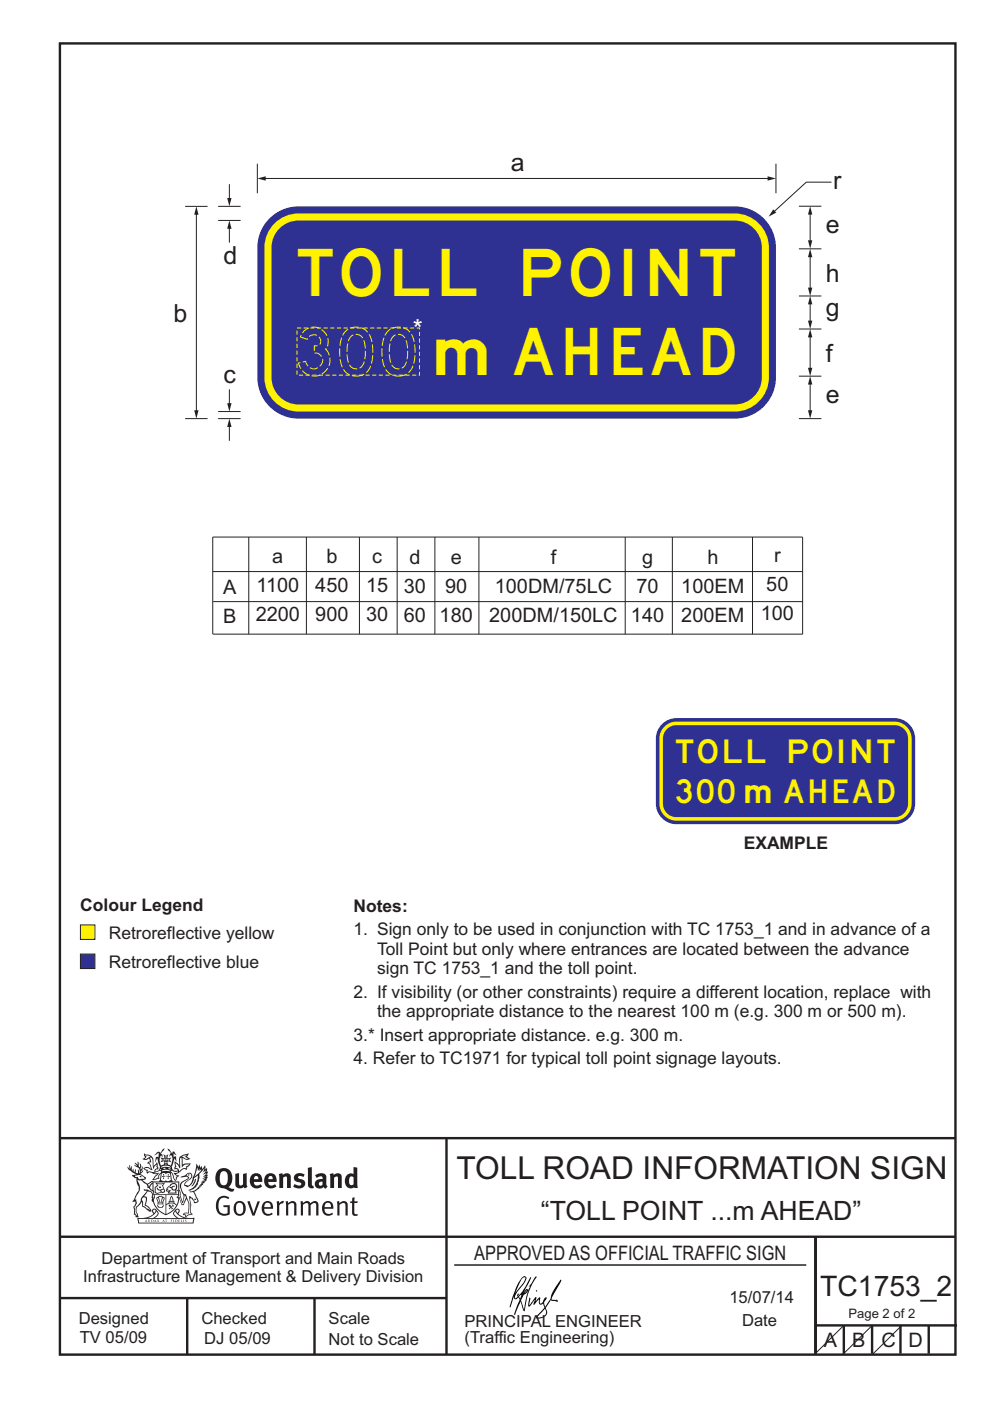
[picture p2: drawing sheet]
<svg xmlns="http://www.w3.org/2000/svg" width="210mm" height="297mm" viewBox="0 0 210 297" stroke-linecap="round" stroke-linejoin="round" font-family="sans-serif">
<path d="M57.1 46.3a8.7 8.7 0 0 1 6.2-2.5h92.6a8.8 8.8 0 0 1 8.7 8.7v27.5a8.8 8.8 0 0 1-8.7 8.8h-92.6a8.8 8.8 0 0 1-8.7-8.8v-27.5a8.7 8.7 0 0 1 2.5-6.2z" fill-rule="evenodd" fill="#2e3092"/>
<path d="M57.9 47.7a7.2 7.2 0 0 1 5.4-2.4h92.6a7.2 7.2 0 0 1 7.2 7.2v27.5a7.2 7.2 0 0 1-7.2 7.3h-92.6a7.2 7.2 0 0 1-7.2-7.3v-27.5a7.2 7.2 0 0 1 1.8-4.8z" fill-rule="evenodd" fill="#fff200"/>
<path d="M191.3 281l-6.3 6.2" fill="none" stroke="#231f20" stroke-width=".21"/>
<g fill="#231f20">
<path d="M47 248.5a2.55 2.55 0 0 0 0 2.7l.3 .1a.81 .81 0 0 0 1-.9v-.6a1.04 1.04 0 0 0-1.1-1.5zM46.3 248.1a1.82 1.82 0 0 1 2.1-.2 1.82 1.82 0 0 1 .9 1.9 2.29 2.29 0 0 1-.8 1.9l.7 .3h.5l-.2 .6a2.87 2.87 0 0 1-2-.7 2.12 2.12 0 0 1-1.7-3.1z" fill-rule="evenodd"/>
<path d="M49.9 248.9l.8-.2v2a.46 .46 0 0 0 .2 .6 .46 .46 0 0 0 .7-.2v-2.2l.7-.2v2.4l.2 .5-.6 .4-.2-.3a1.02 1.02 0 0 1-1.2 .2 1.02 1.02 0 0 1-.6-1.1z" fill-rule="evenodd"/>
<path d="M54 249.5l-.1 .5h.9a.49 .49 0 0 0-.2-.6 .49 .49 0 0 0-.6 .1zM53.4 249.2a1.34 1.34 0 0 1 1.6-.3 1.34 1.34 0 0 1 .6 1.5v.2h-1.7a.77 .77 0 0 0 .5 .8 .77 .77 0 0 0 .9-.3l.3 .4a1.59 1.59 0 0 1-2.1 .2 1.59 1.59 0 0 1-.4-2z" fill-rule="evenodd"/>
<path d="M57 249.5l-.1 .5h.9a.49 .49 0 0 0-.2-.6 .49 .49 0 0 0-.6 .1zM56.4 249.2a1.34 1.34 0 0 1 1.6-.3 1.34 1.34 0 0 1 .7 1.5v.2h-1.8a.77 .77 0 0 0 .5 .8 .77 .77 0 0 0 .9-.3l.3 .4a1.59 1.59 0 0 1-2 .2 1.59 1.59 0 0 1-.5-2z" fill-rule="evenodd"/>
<path d="M59.1 248.9l.8-.2 .1 .4a.95 .95 0 0 1 1-.3 .95 .95 0 0 1 .7 .8v2.3h-.8v-2.3a.46 .46 0 0 0-.8 .1v2.2h-.9z" fill-rule="evenodd"/>
<path d="M62.5 249.1a1.75 1.75 0 0 1 2.1-.1l-.2 .5-.6-.2a.43 .43 0 0 0-.6 .3l.4 .3a1.04 1.04 0 0 1 1.2 1.2 1.04 1.04 0 0 1-1.4 .9l-1.2-.4 .3-.6 1 .4 .4-.4a.88 .88 0 0 0-1-.5l-.4-.2-.1-.4z" fill-rule="evenodd"/>
<path d="M65.3 247.6l.8-.2 .1 3.8 .2 .2 .2 .5a.88 .88 0 0 1-1-.1 .88 .88 0 0 1-.3-1z" fill-rule="evenodd"/>
<path d="M67.8 250.6a.43 .43 0 0 0-.1 .7 .43 .43 0 0 0 .7-.1v-.7zM66.8 249.2a1.7 1.7 0 0 1 2.4 .1v1.8l.3 .4-.4 .5-.5-.3a1.03 1.03 0 0 1-1.7-.2 1.03 1.03 0 0 1 .8-1.5h.7v-.4a.8 .8 0 0 0-1.2 .1z" fill-rule="evenodd"/>
<path d="M69.9 248.9l.8-.2 .1 .4a.95 .95 0 0 1 1-.3 .95 .95 0 0 1 .7 .8v2.3h-.8v-2.3a.46 .46 0 0 0-.8 .1v2.2h-.8z" fill-rule="evenodd"/>
<path d="M74.3 249.5a1.48 1.48 0 0 0 0 1.7l.4 .1 .3-.2v-1.5l-.3-.2zM75 247.4l.8 .2 .1 4.3h-.7l-.1-.2a1.26 1.26 0 0 1-1.4 0 1.26 1.26 0 0 1-.6-1.3 1.29 1.29 0 0 1 .5-1.3 1.29 1.29 0 0 1 1.4-.2z" fill-rule="evenodd"/>
<path d="M46.4 253.9a1.72 1.72 0 0 1 2.2 0l-.2 .3a1.24 1.24 0 0 0-1.4-.1 1.24 1.24 0 0 0-.7 1.3 1.49 1.49 0 0 0 1.3 2l.7-.2v-1.3h-.9l-.1-.4h1.4v2a1.93 1.93 0 0 1-2.2-.1 1.93 1.93 0 0 1-.7-2.2l.2-.7z" fill-rule="evenodd"/>
<path d="M50.3 255.2a1.65 1.65 0 0 0 .3 2.2 .99 .99 0 0 0 1-1.5 .78 .78 0 0 0-.4-.8 .78 .78 0 0 0-.9 .1zM50 254.9a1.33 1.33 0 0 1 1.6-.1 1.33 1.33 0 0 1 .5 1.5 1.31 1.31 0 0 1-1.3 1.5 1.31 1.31 0 0 1-1.3-1.6l.1-.5z" fill-rule="evenodd"/>
<path d="M52.5 254.7l.4-.1 .9 2.6 .8-2.5h.5l-1.1 3h-.5z" fill-rule="evenodd"/>
<path d="M56.2 255.2l-.2 .7h1.4a.7 .7 0 0 0-.3-.8 .7 .7 0 0 0-.9 .1zM55.9 255a1.22 1.22 0 0 1 1.5-.2 1.22 1.22 0 0 1 .5 1.5h-1.9a.93 .93 0 0 0 .5 1 .93 .93 0 0 0 1.2-.2l.1 .3a1.43 1.43 0 0 1-1.7 .1 1.43 1.43 0 0 1-.6-1.7z" fill-rule="evenodd"/>
<path d="M58.7 254.8l.4-.2 .1 .5 .4-.3 .6-.2-.2 .6a.66 .66 0 0 0-.8 .6v1.9h-.4z" fill-rule="evenodd"/>
<path d="M60.6 254.8l.4-.2 .1 .5a.94 .94 0 0 1 1-.4 .94 .94 0 0 1 .8 .7v2.3h-.5l-.1-2.5a.81 .81 0 0 0-1.2 .3v2.2h-.4z" fill-rule="evenodd"/>
<path d="M63.7 254.7l.5-.1 .1 .5 .4-.3a.78 .78 0 0 1 1.1 .3 .9 .9 0 0 1 1-.5 .9 .9 0 0 1 .7 .8v2.3h-.4l-.1-2.5a.67 .67 0 0 0-1.1 .3v2.2h-.5v-2.4l-.4-.2-.7 .4v2.2h-.5z" fill-rule="evenodd"/>
<path d="M69 255.2l-.2 .7h1.4a.7 .7 0 0 0-.3-.8 .7 .7 0 0 0-.9 .1zM68.7 255a1.22 1.22 0 0 1 1.5-.2 1.22 1.22 0 0 1 .5 1.5h-1.9a.93 .93 0 0 0 .5 1 .93 .93 0 0 0 1.2-.2l.1 .3a1.44 1.44 0 0 1-1.7 .1 1.44 1.44 0 0 1-.6-1.7z" fill-rule="evenodd"/>
<path d="M71.4 254.8l.5-.2 .1 .5a.94 .94 0 0 1 1-.4 .94 .94 0 0 1 .7 .7v2.3h-.4l-.1-2.5a.81 .81 0 0 0-1.2 .3v2.2h-.5z" fill-rule="evenodd"/>
<path d="M74.7 254l.5-.2v.9h.7l-.1 .4h-.7l.1 2.2 .1 .1h.5l.1 .3a.75 .75 0 0 1-1.2-.6v-2h-.4v-.4h.4z" fill-rule="evenodd"/>
<path d="M30.8 244.9l1.1 .3-.9 .5h-.4l.5-.5zM31.8 245.5l.2-.1a2.44 2.44 0 0 1 .4 2l.1 .4 .7-1-.1 .6 .3 .3a.57 .57 0 0 0-.6 .8l-1-.2-.5 .2 .1-.5-.7-.2 .6-.2 1 .5 .1-.1-.6-1.3-.2-.1 .5-.1zM30.7 244.5l-.2 .4 .3 .4-.6 .4a1.04 1.04 0 0 0 1.4-.1l.2 .7h-.4l-.2 .4a.94 .94 0 0 1 .9 1.1l-.2-.1a1.16 1.16 0 0 0-1.5-.1l.3 .4 .4 .2 .1 .5 .2 .2v-.2a.94 .94 0 0 1 1.1 .2h.9l-1.2 1.2a1.13 1.13 0 0 0 1.2-.2l.4-.1-.1-.4 .5-.7a.83 .83 0 0 0-.6 1.1l-.3-.1-.7 .3 1.1-1.4-.5 .2-.5-.1 1.3-.5-.2-.2-.8 .4v-.3l.2-.2 .3 .1 .1-.3-.2-.4v-.6l-.2-.3-.6 .9v-.7a1.42 1.42 0 0 0-1.7-1.8z" fill-rule="evenodd"/>
<path d="M38.5 245.3l.5-.3 .7-.1-.6 .3 .8 .5h-.3zM38.3 245.5h.2l.1 2a1.69 1.69 0 0 1 1.5-.7l-.7 .5 .1 .5a1.1 1.1 0 0 0-1.5 .6l-.1-.5-.2-.2h-.5l.2-.4-.2-.7a1.42 1.42 0 0 1 .8 1.1l.2-.1zM37.1 246.2l.1 1-.2 .3v.5l.6-.1 .1 .2a.96 .96 0 0 1-1.1-.1l-.1 .1a1.06 1.06 0 0 0 1.3 .2v.1a.72 .72 0 0 1-1 .2l.3 .5 .6 .3-.4 .1-.1 .7-.3-.4-.3-1.1-.4-.4 .4 .9a1.54 1.54 0 0 0 .6 1.2l.2-.3a.58 .58 0 0 1 .5-.7l.1-.2h-.3l-.4-.3 .9-.5a.93 .93 0 0 1 1.1-.5l.1 .2 .2-.1 .1-.5a.99 .99 0 0 0 .7-.9l-1.3 .1-.4 .3v-1.5l.9 .4 .8-.3h-.3l-.5-.4 .4-.7-.7 .2a1.46 1.46 0 0 0-1.3 2.1v.4l-.2-.4z" fill-rule="evenodd"/>
<path d="M35.6 248.9l.2 .1-.1 .4h.3l-.3 .1v.5l-.1-.6h-.3l.3-.1z" fill-rule="evenodd"/>
<path d="M34.6 248.9l.2 .1-.1 .3 .4 .1h-.4v.6l-.1-.5-.3-.1h.3z" fill-rule="evenodd"/>
<path d="M34.3 248.8a.57 .57 0 0 1 .9 .2 .57 .57 0 0 1 .9-.2l.2 1.4-.2 .1a.57 .57 0 0 1-.9-.1 .69 .69 0 0 1-1.1 0zM34.2 248.1l-.3 2.1-.2 .4h2.9l-.1-.4-.3-2.1h-.2v.3l-.8-.1-.9 .1 .1-.3z" fill-rule="evenodd"/>
<path d="M34.2 252.4a.3 .3 0 0 0 .6 0 .3 .3 0 0 0-.6 0zM33.3 251l.3 .3-.3 .3a.79 .79 0 0 0 0 1.3l.8-.2-.1-.3a.55 .55 0 0 1-.7-.6h.1l.1 .3 .4 .1 .8-.2-.4-.7 .4-.3-.7 .1zM33 250.7l1.1 .2 .9-.2-.4 .7 .4 1.1a.56 .56 0 0 1-.8 .3l-.2 .1a.73 .73 0 0 1-.9 .1 .73 .73 0 0 1-.3-.9v-.4l.5-.4z" fill-rule="evenodd"/>
<path d="M35.6 251.9l.7-.5a.58 .58 0 0 1 1-.1 .58 .58 0 0 1-.5 .9l-.2-.3a.43 .43 0 0 1 .6-.3v-.1a.57 .57 0 0 0-.8 .2l-.2-.1-.3 .2 .4 .1a.55 .55 0 0 0 .9 .5v.5h-1.3l.3-.4-.1-.2-.6 .1 .2-.2-.2-.1zM35.4 251.8l-.1 .2a.39 .39 0 0 0 .2 .7l.3-.1-.2 .5h1.9l-.1-.8a.86 .86 0 0 0-.1-1.4 .86 .86 0 0 0-1.3 .4z" fill-rule="evenodd"/>
<path d="M36 254.8h.8v.2h-.8zM36.4 253.8l.2 .8h-.4zM36.4 253.5l-.3 .5-.1 .6h-.2v.4l-.7 .4 .1 .2a1.48 1.48 0 0 1 2.2 .1l.2-.1-.6-.5v-.5h-.2l-.1-.6z" fill-rule="evenodd"/>
<path d="M35.8 255.4l.3 .1 .2 .3 .3-.2-.2-.2a.38 .38 0 0 1 .4 .5l-.1-.2-.3 .3 .3 .2-.3 .2-.1-.3-.4 .3-.1-.2 .4-.3-.2-.1-.1 .1z" fill-rule="evenodd"/>
<path d="M34.5 254h.2v.2l-.3 .6h-.1zM33.6 255.3h.9v.2a.55 .55 0 0 1-.8 .4v-.2h-.2zM33.4 254h.2l.2 .8h-.2zM33.6 255h.8l.1 .1-.8 .1zM33.8 253.7h.5l-.2 1.1h-.2zM33.3 253.8l-.1 .3 .3 1.2a.48 .48 0 0 0-.1 .5 .48 .48 0 0 0 .4 .3l.6-.1a.49 .49 0 0 0 .2-.7l.3-1.2-.1-.3a1.42 1.42 0 0 0-1.5 0z" fill-rule="evenodd"/>
<path d="M33.6 251.6h.5l.1 .3h-.4z" fill-rule="evenodd"/>
<path d="M41.3 250.1l.3-.2-.2 .9-.6 .7h-.2l.5-.7z" fill-rule="evenodd"/>
<path d="M39.7 249l.3-.2 .5 .2a.88 .88 0 0 1-.6 1.1 1.22 1.22 0 0 0-.8 1.3l.5 .2a.72 .72 0 0 0 .9-.4l.5-.8 .2-.6 .8-.6v.3a2.85 2.85 0 0 1-2 2.8l.1 .1a2.13 2.13 0 0 0 1.9-1.5l-.1-.2a2.01 2.01 0 0 0 .3-1.8l1.2-1.3-.4 1 .7-.5-.7 1 .8-.4-.8 .8 .7-.1-.9 .5 .8-.1-.8 .4h.7l-.8 .3 .3 .2h-.4l.2 .4-.4-.1 .2 .3h-.4l.1 .3h-.1a2.16 2.16 0 0 1-2 1l.1 .2h.4a.76 .76 0 0 1 .7 .7l.5 1.2-.6 .2a1.45 1.45 0 0 0-1.2-1.3l.3 1.8-.1 1.9 .4 .2a1.07 1.07 0 0 0-1.2 .4v-.3l-.5-.2a.87 .87 0 0 1 1-.1l.1-.7a4.4 4.4 0 0 0-.6-3.1l-.1-.3h-.2a2.16 2.16 0 0 1-.7-2.2l.3-.3 1.2-.8a.55 .55 0 0 0-.4-.7zM37.8 252.4a.76 .76 0 0 1 .3 1.1l.6 1.6 .4-1.7 .2 .1a.61 .61 0 0 1-.1 .9l-.3 .9h-.2l-.7-1.6-.3 .1a1.18 1.18 0 0 0 .1-1.4zM41.8 247.5l.2 .8 .3-.6v.6l.3-.5a1.9 1.9 0 0 1-1.1 1.4l-.3 .3zM38.2 249.6l1.4-.1 .2 .1v.3l-.5 .3a1.26 1.26 0 0 0-1 1.9l.2 .7a1.84 1.84 0 0 1 .2 2l-.4-1.3a.96 .96 0 0 0-.4-1.3l-.4 .3a.78 .78 0 0 1-.1 1.3l.2 .2h.4l.4 1.1a.38 .38 0 0 0 .2 .4 .38 .38 0 0 0 .4-.1l.6-1.2a2.94 2.94 0 0 1 .3 2.5v.5l-.8-.1-.3 .4v.2l.4-.1 .1 .4 .2 .1a1.02 1.02 0 0 1 1.3-.5l-.1-.4-.3-.1 .2-1.7-.3-1.4 .1 .1a1.14 1.14 0 0 1 .7 .9 .63 .63 0 0 0 .9-.2 .63 .63 0 0 0-.2-.8l-.6-1.3 .9-.6 .2-.3 .2-.1v-.2h.3l-.1-.3h.4l-.1-.3 .5-.1-.2-.2 .5-.4 .1-.2-.3 .1 .5-.6-.3 .1 .3-.6-.4 .1 .4-.5v-.3l-.3 .2 .1-.6v-.3l-.4 .3-.1-.8-.5 .8-.2-.7-.2 .5-.3-.8-.1 .6-.5-.8-.1 1.4-.7 1.9a1.81 1.81 0 0 1-.9 1.4l-.6-.2a1.75 1.75 0 0 1 1.1-1.2 .75 .75 0 0 0 .1-1.3 .75 .75 0 0 0-1.2 .5z" fill-rule="evenodd"/>
<path d="M41.2 254.2l.3-.1 .1 .3h-.4z" fill-rule="evenodd"/>
<path d="M29.4 258.4h11.6l-.2 .8h-11.3zM31.3 258.2l.5-.1a2.48 2.48 0 0 0 1.4-1.3l.2 .6-.5 .5-.4 .3zM32.5 256.6l.3-.2 .2 .2-.3 .6zM37.2 256.8a2.65 2.65 0 0 0 1.8 1.4h-1.1l-.5-.3-.5-.5zM37.4 256.6l.2-.2 .3 .2-.3 .6zM29.2 258.2l.1 1.2h11.7l.3-1.1-.2-.1a4.1 4.1 0 0 1-3.3-.9l.3-.4-.1-.5a1.06 1.06 0 0 0-1.3 .9l.2 .4 .6 .5h-4.7l.3-.1a.84 .84 0 0 0 .6-.7 .84 .84 0 0 0-.5-.9l-.3-.2-.5 .1-.1 .5 .3 .4a4.2 4.2 0 0 1-3.4 .9z" fill-rule="evenodd"/>
<path d="M31 258.7l.1 .2h-.2zM31 258.6l-.3 .5 .4-.1 .2 .1z" fill-rule="evenodd"/>
<path d="M31.3 258.6h.2v.4a.25 .25 0 0 0 .3-.1 .25 .25 0 0 0-.1-.3h.1a.29 .29 0 0 1 0 .4 .29 .29 0 0 1-.4 0 .29 .29 0 0 1 0-.4z" fill-rule="evenodd"/>
<path d="M32.2 258.6a.22 .22 0 0 1 .3 .2 .22 .22 0 0 1-.3 .2zM32 258.6v.5a.33 .33 0 0 0 .5-.1 .33 .33 0 0 0 0-.4 .33 .33 0 0 0-.5 0z" fill-rule="evenodd"/>
<path d="M32.9 258.7l.1 .2h-.2zM32.9 258.6l-.2 .5 .3-.1 .2 .1z" fill-rule="evenodd"/>
<path d="M33.3 258.6h.2v.2l.3-.2-.2 .2 .2 .3-.3-.2-.1 .2h-.1l.2-.3z" fill-rule="evenodd"/>
<path d="M34.7 258.7l.1 .2h-.2zM34.7 258.6l-.3 .5 .4-.1 .2 .1z" fill-rule="evenodd"/>
<path d="M35 258.6h.4h-.1v.5h-.2l.1-.5z" fill-rule="evenodd"/>
<path d="M36.2 258.6h.3h-.2v.2h.2h-.2l.1 .3h-.2z" fill-rule="evenodd"/>
<path d="M36.7 258.6h.2v.5h-.2z" fill-rule="evenodd"/>
<path d="M37.3 258.6a.22 .22 0 0 1 .3 .2 .22 .22 0 0 1-.3 .2zM37.1 258.6v.5a.33 .33 0 0 0 .5-.1 .33 .33 0 0 0 0-.4 .33 .33 0 0 0-.5 0z" fill-rule="evenodd"/>
<path d="M37.8 258.6h.3h-.1v.2h.1h-.1v.2l.1 .1h-.3z" fill-rule="evenodd"/>
<path d="M38.3 258.6h.3l-.1 .4 .2 .1h-.4z" fill-rule="evenodd"/>
<path d="M38.9 258.6h.2v.5h-.2z" fill-rule="evenodd"/>
<path d="M39.3 258.6h.2l-.2 .1 .2 .2-.1 .2h-.1v-.2l.2 .1z" fill-rule="evenodd"/>
<path d="M34.2 247.4a1.51 1.51 0 0 1 2 .2 2.67 2.67 0 0 0-2.1 0zM35.7 247.6l.4 .2 .1 .2-.4-.1zM34.6 247.7l.4-.1 .2 .2h-.4zM34 247.9l.3 .1-.3 .1zM34.9 246.9l.3-.2 .2 .2zM34.9 245.7h.2v.4h-.2zM35 245.1l.2 .2 .2-.2-.1 .4h-.2zM35.1 246.3h.2l.1 .4-.2-.2-.2 .2zM35.3 245.7h.2v.4h-.2zM34.4 245.7l.3 .1v.2l-.3 .1 .2-.2zM35.7 245.8l.3-.1-.2 .2 .2 .2-.4-.1zM32.7 244.9l1-.5-.1 1-.2-.1-.4 .1-.2 1.1 .5-1 .2 .9a1.84 1.84 0 0 1 .3 1.7l.4 .1a2.48 2.48 0 0 1 2.2 .1l.2-.3-.2-.7 .7-1.7 .4 .6-.2-1-.2-.1-.2 .3v-.9l.6 .4-.6-.7h-.3l-.1 .4-.5-.8-.5-.3 .2 .4 .5 .6-.4 .7 .4-.3a2.06 2.06 0 0 1 0 2.2l-.6-.2-.1-.6 .1-.1 .8 .2-.4-.5 .4-.5-.7 .2-.2-.2 .2-.7-.5 .4-.5-.4 .2 .7-.2 .2-.7-.2 .4 .5-.4 .5 .7-.2 .2 .1-.2 .6-.5 .2a2.02 2.02 0 0 1 0-2.2l.3 .5-.1-.6-.3-.1 .8-1.2-.5 .3-.4 .7-.2-.3a.8 .8 0 0 0-.8 .5z" fill-rule="evenodd"/>
<path d="M29.2 250.1l.3 .2a.61 .61 0 0 1 .8 .3l.3 .2a.8 .8 0 0 1 .6 1l.4 .1 .5 .6a1 1 0 0 1 .5 1l-.1 .7v-.5h-.1a.96 .96 0 0 0-.8-1.3l-.3-.2h-.6l-.1-.1-.2 .1 .2 .3h.5l-1.1 1.4-.2 .9-.4 .6a1.33 1.33 0 0 0-.5 1.8l.2 .5a1.26 1.26 0 0 1-.5-1.4l-.1-.4a1.56 1.56 0 0 0 .4-1.7l-.3 .2 .2-.5a3.2 3.2 0 0 0 .7-3zM30.4 253.9h.4a2.06 2.06 0 0 1-.1 1.6l.7 .5 .4 .5-.6-.2-.8-.6-.1-.9a.51 .51 0 0 1 .1-.9zM28.6 249.3a1.52 1.52 0 0 1 2.1 .6l-1.1 .1-.2-.1-.2-.4-.4 .1zM27.5 247v.8l-.3-.4-.2 .1a3.1 3.1 0 0 0 2 1.5l-1 .1 .5 .6 .5 .1v1.1a1.84 1.84 0 0 1-.2 2.5l-.4 .9-.4 .4 .3 .1 .4-.1 .1 .4-.2 .5-.3 .2 .1 1.8 .2-.1 .2 .6h.2l.4-.1-.1-.5a1.3 1.3 0 0 1-.1-1.6l.8-1.1 .2 1.1 .6 .2 .4 .6 .2-.2 .2 .4 .5-.1a1.85 1.85 0 0 0-1.2-1.3l.1-.3a1.39 1.39 0 0 0 0-1.5h-.5l.5-.6a.66 .66 0 0 1 .9-.4 .66 .66 0 0 1 .3 .9l-.1 .4h.2v.1l-.2 .3 .2 .5 .2-.3a2.24 2.24 0 0 0 .1-2.2 .73 .73 0 0 1-.7-.6 .73 .73 0 0 1 .5-.8l.1-.2a.94 .94 0 0 0-.9 .8 .48 .48 0 0 1-.1-.5 .48 .48 0 0 1 .5-.3l.5-.3a.51 .51 0 0 0-.8 .2l-.5 .3-1-.8 .6-.1 .1-.5-1.1-.7 .5-.4v-.4l-.5 .5 .1-.2a.69 .69 0 0 0 .2-1.1v.5l-.3 .2 .1-1.1-.3-.2 .1 .6-.1 .2-.4-1.2v.6l-.7-.3 .6 .6-.6-.2 .2 .3a1 1 0 0 1 .8 1.5l-.2-.8v.8l-.5-.2-.1-.7-.2 .6-.2-.1v-.6l-.2 .4-.2-.2 .1-.7-.2 .5z" fill-rule="evenodd"/>
<path d="M29.5 249.5l.3-.2 .3 .3z" fill-rule="evenodd"/>
<path d="M32.4 250.5h5.6v2l-.2-.1v-1.7h-5.2v2.5h5.2v-.8l.1 .2-.1 1.1v-.3h-2.5v4a4.1 4.1 0 0 0 2.6-3.6l.1-.1a4 4 0 0 1-2.8 3.9 4.2 4.2 0 0 1-2.8-4.7l.1 1.3 .1-.1a3.8 3.8 0 0 0 2.5 3.3v-4h-2.5l-.2-.9z" fill-rule="evenodd"/>
<circle cx="40" cy="249.1" r=".17"/>
</g>
<g fill="#000">
<path d="M111.6 273.7l.2-.2-.5 .7zM110.4 274.5l.2 .1-.3 .8-.2-.5zM110.9 270.9h.5a9.3 9.3 0 0 1-2 3.1l-.1 .3 1-2.5zM110.6 271a14.7 14.7 0 0 0-2.2 4.9l-.3 1.2 .1 .1 .8-2.3a.42 .42 0 0 0 .2 .6 .42 .42 0 0 0 .6-.3l.2-.1 .2 .5-1.1 3.2h.2l1.1-2.9 .6 1.9 .2 .2 .2-.5a13.5 13.5 0 0 1 2-6.2l.4-.5-.1-.2-1.6 2.1 .4-.1a14.9 14.9 0 0 0-1.3 5.1l-.4-1.1a1.39 1.39 0 0 1 .2-1.9l.1-.2a.92 .92 0 0 0 .8-1.2 .75 .75 0 0 0-.8 .7l-.1 .2 1.6-3.4h-.1l-.4 .7a10.5 10.5 0 0 1-2.2 3.3l.2-.5a.32 .32 0 0 0-.4 .2 .32 .32 0 0 0 .1 .4l-.5 .4a3.2 3.2 0 0 1 1.1-2.3l.5-.6a2.49 2.49 0 0 0 .7-1.6l-.4-.2z" fill-rule="evenodd"/>
<path d="M113.7 273.6l.3 .2h-.3z" fill-rule="evenodd"/>
<path d="M115.6 277.5a1.15 1.15 0 0 1 .1 1.3 1.15 1.15 0 0 1-1.2 .5l-.6 .1zM112.2 275.2l-.2 1.6 .2 .2 1.2-1.5-.2 1.1 1.1-1.1a.94 .94 0 0 0 .4 1.1l.5-.3 .3 .9-1.2 1.3a.98 .98 0 0 0-.5 1 1.9 1.9 0 0 0 2.3-1.3l-.1-.2a1.02 1.02 0 0 1 .2-1.4l.6-1 1.5 .3-.2-.4v.2l-1.1-.1v-.3l2-3.6 .1-.2-.2-.2-1.7 2.8a6.6 6.6 0 0 1-1.6 2.9l-.1-.2a1.01 1.01 0 0 1 .4-1.4l.1-.2-.3-.1-.4 .4-.1 .5-.6 .4-.1-.4 .1-.9-.2-.1-.9 1 .3-1h-.2l-1.4 1.8 .3-1.5v-.1z" fill-rule="evenodd"/>
</g>
<g fill="none" stroke="#231f20" stroke-width=".51">
<path d="M12.7 9.2h190v278h-190zM12.7 241.3h189.9M94.7 241.4v45.8M12.7 262.2h190.1M12.7 275.2h82M39.7 275.2v12M66.7 275.2v12M173 262.2v24.8M173 281h30M179 281v6M185 281v6M191 281v6"/>
<path d="M197 281v6"/>
</g>
<g fill="none" stroke="#231f20" stroke-width=".21">
<path d="M54.6 34.7v6.3M55.5 37.8h108.2M52.8 113.9v20.5M65 113.9v20.5M76.2 113.9v20.5M84.2 113.9v20.5M92.2 113.9v20.5M101.6 113.9v20.5M132.6 113.9v20.5M142.6 113.9v20.5M159.6 113.9v20.5M45.1 121.2h125.1"/>
<path d="M45.1 134.5h125.1M45.1 134.4v-20.5h125.1v20.5M45.2 127.6h125M96.4 268.2h74.6M179 281l-6.3 6.2M185 281l-6.3 6.2"/>
</g>
<g fill="#231f20">
<path d="M162.8 37.4l1.8 .4-1.8 .5z"/>
<path d="M54.6 37.8l1.8-.4v.9z"/>
</g>
<path d="M59.3 48.4a5.7 5.7 0 0 1 4-1.6h92.6a5.7 5.7 0 0 1 5.7 5.7v27.5a5.7 5.7 0 0 1-5.7 5.8h-92.6a5.7 5.7 0 0 1-5.7-5.8v-27.5a5.7 5.7 0 0 1 1.7-4.1z" fill-rule="evenodd" fill="#2e3092"/>
<path d="M169.5 79.8h4.7M169.5 88.8h4.7M171.8 80.7v7.1" fill="none" stroke="#231f20" stroke-width=".21"/>
<g fill="#231f20">
<path d="M171.4 87h.9l-.5 1.8z"/>
<path d="M171.8 79.8l.5 1.7h-.9z"/>
</g>
<path d="M176.4 38.6h-5.4l-7.3 6.7M39.3 43.8h4.7" fill="none" stroke="#231f20" stroke-width=".21"/>
<path d="M164 44.4l.6 .7-1.6 .8z" fill="#231f20"/>
<path d="M41.6 44.7v43.1" fill="none" stroke="#231f20" stroke-width=".21"/>
<g fill="#231f20">
<path d="M41.2 87h.9l-.5 1.8z"/>
<path d="M41.6 43.8l.5 1.7h-.9z"/>
</g>
<path d="M164.6 34.7v6.3M39.3 88.8h4.7M46.3 88.8h4.7M46.3 87.3h4.7M48.6 82.6v3.7" fill="none" stroke="#231f20" stroke-width=".21"/>
<path d="M48.2 85.5h.9l-.5 1.8z" fill="#231f20"/>
<path d="M48.6 89.7v3.8" fill="none" stroke="#231f20" stroke-width=".21"/>
<path d="M48.6 88.8l.5 1.7h-.9z" fill="#231f20"/>
<path d="M48.6 39.1v3.7M46.3 43.8h4.7M46.3 46.7h4.7" fill="none" stroke="#231f20" stroke-width=".21"/>
<path d="M48.2 42h.9l-.5 1.7z" fill="#231f20"/>
<path d="M48.6 47.6v3.8" fill="none" stroke="#231f20" stroke-width=".21"/>
<path d="M48.6 46.7l.5 1.8h-.9z" fill="#231f20"/>
<path d="M171.8 70.7v8.1" fill="none" stroke="#231f20" stroke-width=".21"/>
<g fill="#231f20">
<path d="M171.4 78h.9l-.5 1.8z"/>
<path d="M171.8 69.8l.5 1.7h-.9z"/>
</g>
<path d="M169.5 69.8h4.7M171.8 63.7v5.1" fill="none" stroke="#231f20" stroke-width=".21"/>
<g fill="#231f20">
<path d="M171.4 68h.9l-.5 1.8z"/>
<path d="M171.8 62.8l.5 1.7h-.9z"/>
</g>
<path d="M171.8 53.7v8.1M169.5 62.8h4.7" fill="none" stroke="#231f20" stroke-width=".21"/>
<g fill="#231f20">
<path d="M171.4 61h.9l-.5 1.8z"/>
<path d="M171.8 52.8l.5 1.7h-.9z"/>
</g>
<path d="M169.5 52.8h4.7M169.5 43.7h4.7M171.8 44.6v7.2" fill="none" stroke="#231f20" stroke-width=".21"/>
<g fill="#231f20">
<path d="M171.4 50.9h.9l-.5 1.8z"/>
<path d="M171.8 43.7l.5 1.8h-.9z"/>
</g>
<path d="M63 69.5h26v10h-26z" fill="none" stroke="#fff200" stroke-width=".21" stroke-dasharray=".9 .5" stroke-linecap="butt"/>
<path d="M17.1 196.1h3v3.1h-3z" fill-rule="evenodd" fill="#fff200" stroke="#231f20" stroke-width=".21"/>
<path d="M17.1 202.3h3v3.1h-3z" fill-rule="evenodd" fill="#2e3092" stroke="#231f20" stroke-width=".21"/>
<path d="M140.1 153.8a4.4 4.4 0 0 1 3.4-1.6h46.2a4.4 4.4 0 0 1 4.4 4.4v13.8a4.4 4.4 0 0 1-4.4 4.3h-46.2a4.4 4.4 0 0 1-4.4-4.3v-13.8a4.3 4.3 0 0 1 1-2.8z" fill-rule="evenodd" fill="#2e3092"/>
<path d="M140.9 154.1a3.6 3.6 0 0 1 2.6-1.1h46.2a3.6 3.6 0 0 1 3.7 3.6v13.8a3.6 3.6 0 0 1-3.7 3.6h-46.2a3.6 3.6 0 0 1-3.6-3.6v-13.8a3.6 3.6 0 0 1 1-2.5z" fill-rule="evenodd" fill="#fff200"/>
<path d="M141.7 154.4l1.1-.6 .7-.1h46.2a2.87 2.87 0 0 1 2.9 2.9v13.8a2.87 2.87 0 0 1-2.9 2.8h-46.2a2.87 2.87 0 0 1-2.9-2.8v-13.8a2.86 2.86 0 0 1 1.1-2.2z" fill-rule="evenodd" fill="#2e3092"/>
<g font-size="10" fill="#fff200">
<text x="63.3" y="62.7">TOLL</text>
<text x="111.1" y="62.7">POINT</text>
<text x="63.3" y="79.6">300</text>
<text x="109" y="79.6">AHEAD</text>
</g>
<text font-size="7.5" fill="#fff200" x="92.6" y="79.6">m</text>
<text font-size="6.7" fill="#231f20" x="96.8" y="249.9">TOLL ROAD INFORMATION SIGN</text>
<text font-size="6" fill="#231f20" x="174" y="274.8">TC1753_2</text>
<text font-size="5.6" fill="#231f20" x="114.7" y="258.7">“TOLL POINT ...m AHEAD”</text>
<text font-size="5.5" fill="#fff" x="87.5" y="71.6">*</text>
<g font-size="5.3" fill="#231f20">
<text x="108.3" y="36.3">a</text>
<text x="176.7" y="40.1">r</text>
<text x="175.2" y="49.4">e</text>
<text x="47.4" y="56.1">d</text>
<text x="175.2" y="59.8">h</text>
<text x="36.8" y="68.2">b</text>
<text x="175.2" y="66.9">g</text>
<text x="175.2" y="76.8">f</text>
<text x="47.4" y="81.3">c</text>
<text x="175.2" y="85.4">e</text>
</g>
<g font-size="5" fill="#fff200">
<text x="143.5" y="161.7">TOLL</text>
<text x="167.4" y="161.7">POINT</text>
<text x="143.5" y="170.1">300</text>
<text x="166.3" y="170.1">AHEAD</text>
</g>
<g font-size="4.2" fill="#231f20">
<text x="57.8" y="119.4">a</text>
<text x="69.2" y="119.4">b</text>
<text x="79" y="119.4">c</text>
<text x="86.8" y="119.6">d</text>
<text x="95.6" y="119.6">e</text>
<text x="116.8" y="119.6">f</text>
<text x="136.2" y="119.6">g</text>
<text x="150" y="119.6">h</text>
<text x="164.2" y="119.2">r</text>
<text x="47.3" y="126">A</text>
<text x="54.4" y="125.5">1100</text>
<text x="66.9" y="125.5">450</text>
<text x="77.7" y="125.5">15</text>
<text x="85.7" y="125.7">30</text>
<text x="94.4" y="125.8">90</text>
<text x="104.9" y="125.7">100DM/75LC</text>
<text x="135" y="125.8">70</text>
<text x="144.5" y="125.7">100EM</text>
<text x="162.5" y="125.3">50</text>
<text x="54.2" y="131.6">2200</text>
<text x="66.9" y="131.6">900</text>
<text x="77.7" y="131.6">30</text>
<text x="85.7" y="131.9">60</text>
<text x="93.2" y="131.9">180</text>
<text x="103.8" y="131.9">200DM/150LC</text>
<text x="133.8" y="131.9">140</text>
<text x="144.5" y="131.9">200EM</text>
<text x="161.4" y="131.5">100</text>
<text x="47.3" y="132.1">B</text>
<text x="100.6" y="267.2">APPROVED AS OFFICIAL TRAFFIC SIGN</text>
<text x="174.7" y="285.6">A</text>
<text x="180.8" y="285.6">B</text>
<text x="187" y="285.6">C</text>
<text x="192.7" y="285.6">D</text>
</g>
<text font-size="3.7" fill="#fff200" x="158.1" y="170.1">m</text>
<g font-size="3.7" fill="#231f20">
<text x="157.8" y="180">EXAMPLE</text>
<text x="17" y="193.2">Colour Legend</text>
<text x="75" y="193.4">Notes:</text>
<text x="23.1" y="199">Retroreflective yellow</text>
<text x="75" y="198.3">1. Sign only to be used in conjunction with TC 1753_1 and in advance of a</text>
<text x="80" y="202.5">Toll Point but only where entrances are located between the advance</text>
<text x="23.1" y="205.2">Retroreflective blue</text>
<text x="80" y="206.6">sign TC 1753_1 and the toll point.</text>
<text x="75" y="211.6">2. If visibility (or other constraints) require a different location, replace with</text>
<text x="80" y="215.7">the appropriate distance to the nearest 100 m (e.g. 300 m or 500 m).</text>
<text x="75" y="220.7">3.* Insert appropriate distance. e.g. 300 m.</text>
<text x="75" y="225.6">4. Refer to TC1971 for typical toll point signage layouts.</text>
</g>
<g font-size="3.5" fill="#231f20">
<text x="21.5" y="267.9">Department of Transport and Main Roads</text>
<text x="17.7" y="271.8">Infrastructure Management &amp; Delivery Division</text>
<text x="16.7" y="280.7">Designed</text>
<text x="42.7" y="280.7">Checked</text>
<text x="69.7" y="280.7">Scale</text>
<text x="98.5" y="281.4">PRINCIPAL ENGINEER</text>
<text x="154.7" y="276.2">15/07/14</text>
<text x="157.4" y="281.2">Date</text>
<text x="16.9" y="284.8">TV 05/09</text>
<text x="43.3" y="284.9">DJ 05/09</text>
<text x="69.7" y="285.2">Not to Scale</text>
<text x="98.5" y="284.8">(Traffic Engineering)</text>
</g>
<text font-size="2.8" fill="#231f20" x="180" y="279.4">Page 2 of 2</text>
</svg>
